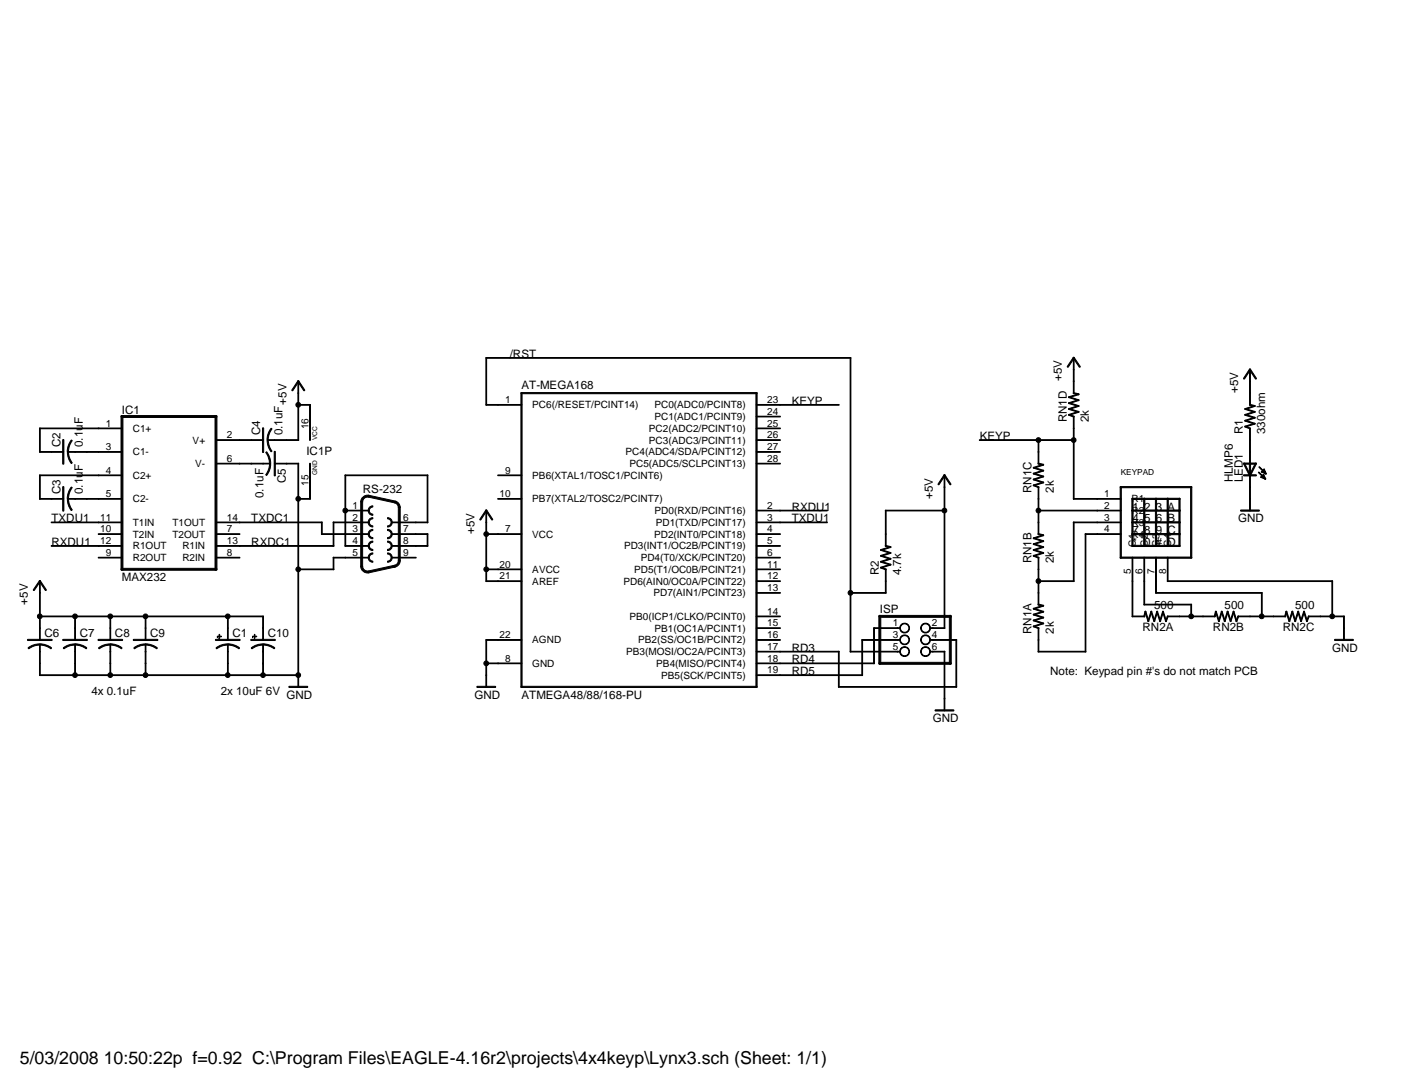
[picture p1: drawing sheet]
<svg xmlns="http://www.w3.org/2000/svg" width="279mm" height="216mm" viewBox="0 0 279 216" stroke-linecap="round" stroke-linejoin="round" font-family="sans-serif">
<g fill="#000" stroke="#000" stroke-width=".2">
<path d="M59.3 75.7l.1 .1-1.3 1.9-.1-.2z" fill-rule="evenodd"/>
<path d="M59.3 75.7l.1 .1v2.4h-.2z" fill-rule="evenodd"/>
<path d="M59.3 75.7l1.3 1.8-.1 .2-1.3-1.9z" fill-rule="evenodd"/>
<path d="M103.6 78.1l46.9-.1 .1 .2-46.9 .1z" fill-rule="evenodd"/>
<path d="M96.7 71.1h72.5v.1h-72.5z" fill-rule="evenodd"/>
<path d="M213.4 71.1l.2-.1v.2l-1.3 1.8-.1-.1z" fill-rule="evenodd"/>
<path d="M213.5 73.4h.1v2.5l-.2-.1z" fill-rule="evenodd"/>
<path d="M213.5 75.7l.1 .1v2.4h-.2z" fill-rule="evenodd"/>
<path d="M213.5 71.1h.1v2.5l-.2-.1z" fill-rule="evenodd"/>
<path d="M212.5 80.1l2.1-.6-2 .7z" fill-rule="evenodd"/>
<path d="M212.6 78.9l2 .7-2.1-.6z" fill-rule="evenodd"/>
<path d="M212.5 78.9l2.1-.5-2 .7z" fill-rule="evenodd"/>
<path d="M213.5 78.1l1 .2 .1 .1-1.1-.1z" fill-rule="evenodd"/>
<path d="M213.4 71.1h.2l1.2 1.8v.1z" fill-rule="evenodd"/>
<path d="M248.5 73.4h.1l.1 .1-1.3 1.9-.1-.2z" fill-rule="evenodd"/>
<path d="M248.5 75.7l.1 .1v2.4h-.1z" fill-rule="evenodd"/>
<path d="M248.5 73.4h.1v2.5l-.1-.1z" fill-rule="evenodd"/>
<path d="M248.5 73.4h.2l1.2 1.8-.1 .2z" fill-rule="evenodd"/>
<path d="M7.9 85.1h.1v4.8h-.1z" fill-rule="evenodd"/>
<path d="M7.9 94.5h.1v4.8l-.1-.1z" fill-rule="evenodd"/>
<path d="M7.9 89.8h2.4v.1h-2.4z" fill-rule="evenodd"/>
<path d="M7.9 99.1h2.4v.1l-2.4 .1z" fill-rule="evenodd"/>
<path d="M10.2 89.8h2.4l.1 .1h-2.5z" fill-rule="evenodd"/>
<path d="M10.2 99.1h2.4l.1 .1-2.5 .1z" fill-rule="evenodd"/>
<path d="M12.5 87.4h.2l-.1 4.9-.1-.1z" fill-rule="evenodd"/>
<path d="M13.4 89.8h.2l.2 1 .6 1.2-.2 .2-.5-.9z" fill-rule="evenodd"/>
<path d="M13.4 99.2h.2l.2 .9 .6 1.3-.2 .1-.7-1.3z" fill-rule="evenodd"/>
<path d="M14.2 87.5l.2 .1-.5 .8-.3 1.4h-.2l.3-1.5z" fill-rule="evenodd"/>
<path d="M14.2 96.8l.2 .1-.5 .9-.3 1.4h-.2l.3-1.5z" fill-rule="evenodd"/>
<path d="M13.5 89.8h1.5v.1h-1.5z" fill-rule="evenodd"/>
<path d="M13.5 99.1h1.5v.1l-1.5 .1z" fill-rule="evenodd"/>
<path d="M14.9 89.8h2.4v.1h-2.4z" fill-rule="evenodd"/>
<path d="M14.9 99.1h2.4v.1l-2.4 .1z" fill-rule="evenodd"/>
<path d="M17.2 89.8h2.4l.1 .1h-2.5z" fill-rule="evenodd"/>
<path d="M7.9 85.1h11.7l.1 .1h-11.8z" fill-rule="evenodd"/>
<path d="M17.2 99.1h2.4l.1 .1-2.5 .1z" fill-rule="evenodd"/>
<path d="M7.9 94.5l11.7-.1 .1 .1-11.8 .1z" fill-rule="evenodd"/>
<path d="M19.6 85.1h4.7v.1h-4.7z" fill-rule="evenodd"/>
<path d="M19.5 89.8h4.8v.1h-4.7z" fill-rule="evenodd"/>
<path d="M19.5 94.5l4.8-.1v.1l-4.7 .1z" fill-rule="evenodd"/>
<path d="M19.5 99.1h4.8v.1l-4.7 .1z" fill-rule="evenodd"/>
<path d="M24.2 82.6h18.8l.1 .3-.1 .1h-18.8l-.1-.1z" fill-rule="evenodd"/>
<path d="M42.9 87.5l4.8-.1v.1l-4.8 .1z" fill-rule="evenodd"/>
<path d="M42.9 92.1h4.8v.1h-4.8z" fill-rule="evenodd"/>
<path d="M47.6 87.5l2.4-.1 .1 .1-2.5 .1z" fill-rule="evenodd"/>
<path d="M47.6 92.1h2.4l.1 .1h-2.5z" fill-rule="evenodd"/>
<path d="M49.9 87.5l2.4-.1 .1 .1-2.4 .1z" fill-rule="evenodd"/>
<path d="M49.9 92.1h2.4l.1 .1h-2.4z" fill-rule="evenodd"/>
<path d="M52.2 85.1h.2v4.9l-.2-.1z" fill-rule="evenodd"/>
<path d="M53.6 92.2h.2l-.1 1-.7 1.3-.2-.1 .7-1.3z" fill-rule="evenodd"/>
<path d="M53.1 87.5h.3l.2 1.4 .5 .8-.2 .1-.7-1.3z" fill-rule="evenodd"/>
<path d="M52.8 90l.2-.2 .5 .9 .3 1.5h-.2l-.3-1.4z" fill-rule="evenodd"/>
<path d="M52.2 92.1h1.5l.1 .1h-1.5z" fill-rule="evenodd"/>
<path d="M53.9 85.1l.2 .2-.6 1.2-.2 1h-.2l.1-1z" fill-rule="evenodd"/>
<path d="M53.2 87.5l1.5-.1v.1l-1.5 .1z" fill-rule="evenodd"/>
<path d="M54.5 89.8h.3l-.1 4.8h-.2z" fill-rule="evenodd"/>
<path d="M54.6 87.5l2.4-.1 .1 .1-2.5 .1z" fill-rule="evenodd"/>
<path d="M54.6 92.1h2.4l.1 .1h-2.5z" fill-rule="evenodd"/>
<path d="M56.9 92.1h2.5v.1h-2.4z" fill-rule="evenodd"/>
<path d="M59.2 92.1h.2v7.2l-.2-.1z" fill-rule="evenodd"/>
<path d="M56.9 87.5l2.5-.1v.1l-2.4 .1z" fill-rule="evenodd"/>
<path d="M59.2 80.5h.2v7.1l-.2-.1z" fill-rule="evenodd"/>
<path d="M59.3 78.1h.1v2.5l-.2-.1z" fill-rule="evenodd"/>
<path d="M61.6 96.8h.1v2.5l-.1-.1z" fill-rule="evenodd"/>
<path d="M59.2 99.1h2.5v.1l-2.4 .1z" fill-rule="evenodd"/>
<path d="M59.2 80.5l2.5-.1v.1l-2.4 .1z" fill-rule="evenodd"/>
<path d="M61.6 80.5h.1v2.4l-.1-.1z" fill-rule="evenodd"/>
<path d="M61.6 82.8h.1v4.8l-.1-.1z" fill-rule="evenodd"/>
<path d="M61.6 92.1h.1v4.8h-.1z" fill-rule="evenodd"/>
<path d="M72.2 98.7l.8-.3 .4 .1-.1 .3a.96 .96 0 0 0-1.2 1h-.4l.1-.4z" fill-rule="evenodd"/>
<path d="M73.3 98.5l5.3 1.1 .1 .3-.2 .1-5.2-1.2-.1-.1z" fill-rule="evenodd"/>
<path d="M68.6 94.5l16.4-.1 .1 .1-16.5 .1z" fill-rule="evenodd"/>
<path d="M96.7 71.1h.1l-.1 9.5-.1-.1z" fill-rule="evenodd"/>
<path d="M96.6 80.5l2.5-.1v.1l-2.4 .1z" fill-rule="evenodd"/>
<path d="M99 99.1h4.7l.1 .1-4.8 .1z" fill-rule="evenodd"/>
<path d="M99 94.5l4.7-.1 .1 .1-4.8 .1z" fill-rule="evenodd"/>
<path d="M99 80.5l4.7-.1 .1 .1-4.8 .1z" fill-rule="evenodd"/>
<path d="M150.4 92.1h4.8v.1h-4.8z" fill-rule="evenodd"/>
<path d="M150.4 89.8h4.8v.1h-4.8z" fill-rule="evenodd"/>
<path d="M150.4 87.5l4.8-.1v.1l-4.8 .1z" fill-rule="evenodd"/>
<path d="M150.4 85.1h4.8v.1h-4.8z" fill-rule="evenodd"/>
<path d="M150.4 82.7h4.8v.1l-4.8 .1z" fill-rule="evenodd"/>
<path d="M150.4 80.5l4.8-.1v.1l-4.8 .1z" fill-rule="evenodd"/>
<path d="M155 80.5l11.8-.1 .1 .1-11.8 .1z" fill-rule="evenodd"/>
<path d="M187.7 94.4h.2v.1l-1.3 1.9-.1-.2z" fill-rule="evenodd"/>
<path d="M187.7 94.5h.2v2.4h-.2z" fill-rule="evenodd"/>
<path d="M187.7 94.4h.2l1.2 1.8-.1 .2z" fill-rule="evenodd"/>
<path d="M206.4 87.5h.2l-.1 2.4h-.1z" fill-rule="evenodd"/>
<path d="M194.8 87.5l11.7-.1 .1 .1-11.8 .1z" fill-rule="evenodd"/>
<path d="M206.4 89.8h.2l-.1 2.4h-.1z" fill-rule="evenodd"/>
<path d="M206.4 96.8h.2l-.1 2.5-.1-.1z" fill-rule="evenodd"/>
<path d="M205.5 96.4l1.1 .5-1.1-.3z" fill-rule="evenodd"/>
<path d="M205.5 96.4l2-.5-1.9 .7z" fill-rule="evenodd"/>
<path d="M205.5 95.3l2 .6z" fill-rule="evenodd"/>
<path d="M205.5 95.3l2-.6-1.9 .7z" fill-rule="evenodd"/>
<path d="M205.5 94.1l2 .7-2-.6z" fill-rule="evenodd"/>
<path d="M205.5 94.1l2-.6-1.9 .8z" fill-rule="evenodd"/>
<path d="M205.5 92.9l2 .7-2-.5z" fill-rule="evenodd"/>
<path d="M205.5 93l2-.6-1.9 .7z" fill-rule="evenodd"/>
<path d="M206.4 92.1l1.1 .2v.1l-1-.1z" fill-rule="evenodd"/>
<path d="M213.5 87.4l.1 .1v11.8l-.2-.1z" fill-rule="evenodd"/>
<path d="M206.4 87.5l7.2-.1v.1l-7.1 .1z" fill-rule="evenodd"/>
<path d="M213.5 85.1h.1v2.5l-.2-.1z" fill-rule="evenodd"/>
<path d="M213.5 82.7l.1 .1v2.4h-.2z" fill-rule="evenodd"/>
<path d="M212.5 82.4l1.1 .4z" fill-rule="evenodd"/>
<path d="M212.5 82.4l2.1-.5-2 .7z" fill-rule="evenodd"/>
<path d="M212.5 81.3l2.1 .6z" fill-rule="evenodd"/>
<path d="M212.5 81.3l2.1-.6-2 .7z" fill-rule="evenodd"/>
<path d="M212.6 80.1l2 .7-2.1-.6z" fill-rule="evenodd"/>
<path d="M213.5 99.1h4.7l.1 .1-4.8 .1z" fill-rule="evenodd"/>
<path d="M218.1 99.1h4.8v.1l-4.7 .1z" fill-rule="evenodd"/>
<path d="M225.1 99.1h2.5l.1 .1-2.6 .1z" fill-rule="evenodd"/>
<path d="M227.5 99.1h2.4l.1 .1-2.5 .1z" fill-rule="evenodd"/>
<path d="M229.8 99.1h2.5v.1l-2.5 .1z" fill-rule="evenodd"/>
<path d="M232.2 99.1h2.4l.1 .1-2.5 .1z" fill-rule="evenodd"/>
<path d="M222.8 96.8l14.1-.1 .1 .2-14.2 .1z" fill-rule="evenodd"/>
<path d="M248.5 96.8h.1v2.5l-.1-.1z" fill-rule="evenodd"/>
<path d="M248.5 87.5h.1v2.4h-.1z" fill-rule="evenodd"/>
<path d="M248.5 94.5h.1v2.4h-.1z" fill-rule="evenodd"/>
<path d="M248.5 89.8h.1v2.4h-.1z" fill-rule="evenodd"/>
<path d="M248.5 78.1h.1v2.5l-.1-.1z" fill-rule="evenodd"/>
<path d="M248.5 85.1h.1v2.5l-.1-.1z" fill-rule="evenodd"/>
<path d="M249.6 92.1h.2l.1 .1-1.2 2.4h-.2v-.1z" fill-rule="evenodd"/>
<path d="M247.6 84.7l1.1 .5-1.1-.3z" fill-rule="evenodd"/>
<path d="M247.3 92.1h.2l1.2 2.4-.1 .1h-.1z" fill-rule="evenodd"/>
<path d="M247.3 94.4h1.3l.1 .2h-1.3z" fill-rule="evenodd"/>
<path d="M247.3 92.1h1.3l.1 .1-1.3 .1z" fill-rule="evenodd"/>
<path d="M248.5 92.1h.2l-.1 2.5h-.1z" fill-rule="evenodd"/>
<path d="M247.6 84.7l2-.5-2 .7z" fill-rule="evenodd"/>
<path d="M247.5 83.6l2.1 .7z" fill-rule="evenodd"/>
<path d="M247.5 83.6l2.1-.6-2 .7z" fill-rule="evenodd"/>
<path d="M247.5 82.4l2.1 .7z" fill-rule="evenodd"/>
<path d="M247.5 82.4l2.1-.5-2 .7z" fill-rule="evenodd"/>
<path d="M247.5 81.3l2.1 .6z" fill-rule="evenodd"/>
<path d="M247.5 81.3l2.1-.6-2 .7z" fill-rule="evenodd"/>
<path d="M248.5 80.5l1.1 .1v.2l-1.1-.2z" fill-rule="evenodd"/>
<path d="M248.5 94.4h1.3l.1 .2h-1.4z" fill-rule="evenodd"/>
<path d="M248.5 92.1h1.3l.1 .1-1.4 .1z" fill-rule="evenodd"/>
<path d="M250.7 94.8l.6-.4-.5 .5z" fill-rule="evenodd"/>
<path d="M250.8 93.8l.7-.5-.5 .6z" fill-rule="evenodd"/>
<path d="M250.7 94.8l1 .4z" fill-rule="evenodd"/>
<path d="M251.2 94.3l.5 1z" fill-rule="evenodd"/>
<path d="M250.3 93.9h.1l1.3 1.3-.1 .1z" fill-rule="evenodd"/>
<path d="M250.4 92.8h.1l1.3 1.4h-.1z" fill-rule="evenodd"/>
<path d="M250.8 93.8l1 .4z" fill-rule="evenodd"/>
<path d="M251.4 93.3l.4 .9z" fill-rule="evenodd"/>
<path d="M7.8 115.5l.2-.1v.2l-1.3 1.8-.1-.2z" fill-rule="evenodd"/>
<path d="M7.9 115.5h.1v2.4h-.1z" fill-rule="evenodd"/>
<path d="M7.8 115.5h.2l1.2 1.7-.1 .2z" fill-rule="evenodd"/>
<path d="M12.5 96.8h.2l-.1 4.8h-.1z" fill-rule="evenodd"/>
<path d="M10.2 103.8h9.4l.1 .1h-9.5z" fill-rule="evenodd"/>
<path d="M10.2 108.5h9.4l.1 .1h-9.5z" fill-rule="evenodd"/>
<path d="M19.5 103.8h4.8v.1h-4.7z" fill-rule="evenodd"/>
<path d="M19.5 106.2l4.8-.1v.1l-4.7 .1z" fill-rule="evenodd"/>
<path d="M19.5 108.5h4.8v.1h-4.7z" fill-rule="evenodd"/>
<path d="M19.5 110.8h4.8v.1h-4.7z" fill-rule="evenodd"/>
<path d="M24.2 82.6l.2 .1v30.6l-.1 .1-.2-.1v-30.6z" fill-rule="evenodd"/>
<path d="M42.8 82.7l.1-.1 .2 .1v30.6l-.1 .1-.2-.1z" fill-rule="evenodd"/>
<path d="M24.1 113.1l.1-.1h18.8l.1 .3-.1 .1h-18.8z" fill-rule="evenodd"/>
<path d="M42.9 103.8h4.8v.1h-4.8z" fill-rule="evenodd"/>
<path d="M42.9 106.2l4.8-.1v.1l-4.8 .1z" fill-rule="evenodd"/>
<path d="M42.9 108.5h4.8v.1h-4.8z" fill-rule="evenodd"/>
<path d="M42.9 110.8h4.8v.1h-4.8z" fill-rule="evenodd"/>
<path d="M59.2 99.1h.2v14.2l-.2-.1z" fill-rule="evenodd"/>
<path d="M47.6 103.8h16.4l.1 .1h-16.5z" fill-rule="evenodd"/>
<path d="M63.9 103.8h.2l-.1 2.5-.1-.1z" fill-rule="evenodd"/>
<path d="M66.3 110.8h.1v2.5l-.1-.1z" fill-rule="evenodd"/>
<path d="M59.2 113.2l7.2-.1v.1l-7.1 .1z" fill-rule="evenodd"/>
<path d="M47.6 108.5h18.8v.1h-18.8z" fill-rule="evenodd"/>
<path d="M66.3 103.8h.1v4.8h-.1z" fill-rule="evenodd"/>
<path d="M66.3 110.8h2.4v.1h-2.4z" fill-rule="evenodd"/>
<path d="M63.9 106.2l4.8-.1v.1l-4.7 .1z" fill-rule="evenodd"/>
<path d="M66.3 103.8h2.4v.1h-2.4z" fill-rule="evenodd"/>
<path d="M68.6 94.5h.1v7.1l-.1-.1z" fill-rule="evenodd"/>
<path d="M68.6 101.4l.1 .1v7.1h-.1z" fill-rule="evenodd"/>
<path d="M71.8 99.6l.3 .1v12.9l-.1 .1-.3-.1v-12.9z" fill-rule="evenodd"/>
<path d="M71.7 112.5h.4a.98 .98 0 0 0 1.2 1l.1 .4a1.36 1.36 0 0 1-1.7-1.4z" fill-rule="evenodd"/>
<path d="M68.6 101.4h4.8v.1l-4.8 .1z" fill-rule="evenodd"/>
<path d="M68.6 103.8h4.8v.1h-4.8z" fill-rule="evenodd"/>
<path d="M68.6 106.2l4.8-.1v.1l-4.8 .1z" fill-rule="evenodd"/>
<path d="M68.6 108.5h4.8v.1h-4.8z" fill-rule="evenodd"/>
<path d="M68.6 110.8h4.8v.1h-4.8z" fill-rule="evenodd"/>
<path d="M73.4 103.3l.3-.3 .4-.1v.2a.7 .7 0 0 0-.7 .7 .7 .7 0 0 0 .7 .7v.3a.94 .94 0 0 1-.8-.5 .94 .94 0 0 1 .1-1z" fill-rule="evenodd"/>
<path d="M73.4 100.9l.3-.2 .4-.1v.2a.71 .71 0 0 0-.7 .7 .71 .71 0 0 0 .7 .7v.2a.94 .94 0 0 1-.8-.5 .94 .94 0 0 1 .1-1z" fill-rule="evenodd"/>
<path d="M73.4 105.6l.3-.2 .4-.2v.3a.7 .7 0 0 0-.7 .7 .7 .7 0 0 0 .7 .7v.2a.93 .93 0 0 1-.8-.5 .93 .93 0 0 1 .1-1z" fill-rule="evenodd"/>
<path d="M73.4 107.9l.3-.2 .4-.1v.2a.71 .71 0 0 0-.7 .7 .71 .71 0 0 0 .7 .7v.3a.94 .94 0 0 1-.8-.6 .94 .94 0 0 1 .1-1z" fill-rule="evenodd"/>
<path d="M73.4 110.3l.3-.3 .4-.1v.3a.7 .7 0 0 0-.7 .6 .7 .7 0 0 0 .7 .7v.3a.93 .93 0 0 1-.8-.5 .93 .93 0 0 1 .1-1z" fill-rule="evenodd"/>
<path d="M77.1 102.9a.93 .93 0 0 1 .9 .9 .93 .93 0 0 1-.9 1v-.3a.7 .7 0 0 0 .7-.7 .7 .7 0 0 0-.7-.7z" fill-rule="evenodd"/>
<path d="M77.1 107.6a.94 .94 0 0 1 .9 .9 .94 .94 0 0 1-.9 1v-.3a.71 .71 0 0 0 .7-.7 .71 .71 0 0 0-.7-.7z" fill-rule="evenodd"/>
<path d="M77.1 105.2a.93 .93 0 0 1 .9 1 .93 .93 0 0 1-.9 .9v-.2a.7 .7 0 0 0 .7-.7 .7 .7 0 0 0-.7-.7z" fill-rule="evenodd"/>
<path d="M77.1 109.9a.93 .93 0 0 1 .9 .9 .93 .93 0 0 1-.9 1v-.3a.7 .7 0 0 0 .7-.7 .7 .7 0 0 0-.7-.6z" fill-rule="evenodd"/>
<path d="M79.3 111.2h.2a1.12 1.12 0 0 1-1.2 1.5l.1-.3a1.36 1.36 0 0 0 .9-1.2z" fill-rule="evenodd"/>
<path d="M73.2 113.6l5.3-1.2 .2 .1-.1 .2-5.2 1.2-.2-.1z" fill-rule="evenodd"/>
<path d="M78.5 99.6a1.29 1.29 0 0 1 1.1 1.3h-.4a.99 .99 0 0 0-.8-.9z" fill-rule="evenodd"/>
<path d="M79.2 100.8l.1-.1 .3 .1v10.7l-.1 .1-.3-.1z" fill-rule="evenodd"/>
<path d="M77.9 103.8h4.8l.1 .1h-4.8z" fill-rule="evenodd"/>
<path d="M77.9 106.2l4.8-.1 .1 .1-4.8 .1z" fill-rule="evenodd"/>
<path d="M77.9 108.5h4.8l.1 .1h-4.8z" fill-rule="evenodd"/>
<path d="M77.9 110.8h4.8l.1 .1h-4.8z" fill-rule="evenodd"/>
<path d="M82.6 108.5h2.4l.1 .1h-2.4z" fill-rule="evenodd"/>
<path d="M84.9 106.2h.2l-.1 2.4h-.1z" fill-rule="evenodd"/>
<path d="M82.6 106.2l2.4-.1 .1 .1-2.4 .1z" fill-rule="evenodd"/>
<path d="M82.6 103.8h2.4l.1 .1h-2.4z" fill-rule="evenodd"/>
<path d="M84.9 94.5h.2l-.1 9.4h-.1z" fill-rule="evenodd"/>
<path d="M96.6 101.4h.2v.1l-1.3 1.9-.1-.2z" fill-rule="evenodd"/>
<path d="M96.6 106.2h.2l-.1 7.1-.1-.1z" fill-rule="evenodd"/>
<path d="M96.6 103.8h.2l-.1 2.5-.1-.1z" fill-rule="evenodd"/>
<path d="M96.6 113.2h.2l-.1 2.4h-.1z" fill-rule="evenodd"/>
<path d="M96.7 101.4l.1 .1-.1 2.4h-.1z" fill-rule="evenodd"/>
<path d="M96.6 101.5l.2-.1 1.2 1.8-.1 .2z" fill-rule="evenodd"/>
<path d="M96.6 113.2l2.5-.1v.1l-2.4 .1z" fill-rule="evenodd"/>
<path d="M96.6 106.2l2.5-.1v.1l-2.4 .1z" fill-rule="evenodd"/>
<path d="M96.7 115.5h2.4v.1h-2.4z" fill-rule="evenodd"/>
<path d="M99 106.2l4.7-.1 .1 .1-4.8 .1z" fill-rule="evenodd"/>
<path d="M99 115.5h4.7l.1 .1h-4.8z" fill-rule="evenodd"/>
<path d="M99 113.2l4.7-.1 .1 .1-4.8 .1z" fill-rule="evenodd"/>
<path d="M150.4 117.8h4.8v.1h-4.8z" fill-rule="evenodd"/>
<path d="M150.4 115.5h4.8v.1h-4.8z" fill-rule="evenodd"/>
<path d="M150.4 113.2l4.8-.1v.1l-4.8 .1z" fill-rule="evenodd"/>
<path d="M150.4 110.8h4.8v.1h-4.8z" fill-rule="evenodd"/>
<path d="M150.4 108.5h4.8v.1h-4.8z" fill-rule="evenodd"/>
<path d="M150.4 106.2l4.8-.1v.1l-4.8 .1z" fill-rule="evenodd"/>
<path d="M150.4 103.8h4.8v.1h-4.8z" fill-rule="evenodd"/>
<path d="M150.4 101.4h4.8v.1l-4.8 .1z" fill-rule="evenodd"/>
<path d="M155 103.8h9.5v.1h-9.4z" fill-rule="evenodd"/>
<path d="M155.1 101.4h9.4v.1l-9.4 .1z" fill-rule="evenodd"/>
<path d="M169.1 71.1h.1v46.8h-.1z" fill-rule="evenodd"/>
<path d="M176.1 101.5h.1v4.8l-.1-.1z" fill-rule="evenodd"/>
<path d="M176.1 115.5h.1v2.4h-.1z" fill-rule="evenodd"/>
<path d="M169.1 117.8h7.1v.1h-7.1z" fill-rule="evenodd"/>
<path d="M176.1 106.2h.1v2.4h-.1z" fill-rule="evenodd"/>
<path d="M176.1 113.2h.1v2.4h-.1z" fill-rule="evenodd"/>
<path d="M175.2 112.8l1 .4-1-.3z" fill-rule="evenodd"/>
<path d="M175.2 112.8l2-.6-2 .7z" fill-rule="evenodd"/>
<path d="M175.2 111.6l2 .7-2-.5z" fill-rule="evenodd"/>
<path d="M175.2 111.6l2-.5-2 .7z" fill-rule="evenodd"/>
<path d="M175.2 110.4l2 .7-2-.5z" fill-rule="evenodd"/>
<path d="M175.2 110.4l2-.5-2 .7z" fill-rule="evenodd"/>
<path d="M175.1 109.3l2.1 .7z" fill-rule="evenodd"/>
<path d="M175.1 109.3l2.1-.6-2 .7z" fill-rule="evenodd"/>
<path d="M176 108.5l1.1 .2 .1 .1-1.1-.2z" fill-rule="evenodd"/>
<path d="M187.7 96.8h.2v4.8l-.2-.1z" fill-rule="evenodd"/>
<path d="M176.1 101.5l11.8-.1v.1l-11.8 .1z" fill-rule="evenodd"/>
<path d="M206.4 113.2h.2l-.1 2.4h-.1z" fill-rule="evenodd"/>
<path d="M206.5 115.5h.1l-.1 2.4h-.1z" fill-rule="evenodd"/>
<path d="M206.4 99.1h.2l-.1 2.5-.1-.1z" fill-rule="evenodd"/>
<path d="M206.5 101.4l.1 .1-.1 2.4h-.1z" fill-rule="evenodd"/>
<path d="M206.4 103.8h.2l-.1 2.5-.1-.1z" fill-rule="evenodd"/>
<path d="M206.4 110.8h.2l-.1 2.5-.1-.1z" fill-rule="evenodd"/>
<path d="M205.5 110.4l1.1 .5-1.1-.3z" fill-rule="evenodd"/>
<path d="M205.5 110.4l2-.5-1.9 .7z" fill-rule="evenodd"/>
<path d="M205.5 109.3l2 .7z" fill-rule="evenodd"/>
<path d="M205.5 109.3l2-.6-1.9 .7z" fill-rule="evenodd"/>
<path d="M205.5 108.1l2 .7-2-.6z" fill-rule="evenodd"/>
<path d="M205.5 108.1l2-.6-1.9 .8z" fill-rule="evenodd"/>
<path d="M205.5 107l2 .6z" fill-rule="evenodd"/>
<path d="M205.5 107l2-.6-1.9 .7z" fill-rule="evenodd"/>
<path d="M206.4 106.2l1.1 .1v.1l-1-.1z" fill-rule="evenodd"/>
<path d="M213.5 103.8h.1v11.8h-.2z" fill-rule="evenodd"/>
<path d="M206.5 115.5h7.1v.1h-7.1z" fill-rule="evenodd"/>
<path d="M215.8 106.2l2.4-.1 .1 .1-2.5 .1z" fill-rule="evenodd"/>
<path d="M213.5 103.8h4.7l.1 .1h-4.8z" fill-rule="evenodd"/>
<path d="M206.5 101.4h11.7l.1 .1-11.8 .1z" fill-rule="evenodd"/>
<path d="M218.2 101.4h4.7v.1l-4.7 .1z" fill-rule="evenodd"/>
<path d="M218.1 103.8h4.8v.1h-4.7z" fill-rule="evenodd"/>
<path d="M218.1 106.2l4.8-.1v.1l-4.7 .1z" fill-rule="evenodd"/>
<path d="M222.8 96.8h.2l-.1 14.2-.1-.1z" fill-rule="evenodd"/>
<path d="M225.1 110.8h.2l-.1 4.8h-.1z" fill-rule="evenodd"/>
<path d="M225.1 99.1h.2v2.5h-.2z" fill-rule="evenodd"/>
<path d="M225.1 101.5h.2v2.5l-.2-.1z" fill-rule="evenodd"/>
<path d="M225.1 103.8h.2v2.5l-.2-.1z" fill-rule="evenodd"/>
<path d="M225.1 106.1h.2v2.5h-.2z" fill-rule="evenodd"/>
<path d="M227.5 110.8h.1v4.8h-.1z" fill-rule="evenodd"/>
<path d="M225.1 108.5l2.5-.1 .1 .2h-2.6z" fill-rule="evenodd"/>
<path d="M227.5 99.1h.2l-.1 9.5h-.2z" fill-rule="evenodd"/>
<path d="M229.8 115.5h.2l-.1 2.4h-.1z" fill-rule="evenodd"/>
<path d="M229.8 110.8h.2l-.1 4.8h-.1z" fill-rule="evenodd"/>
<path d="M227.4 108.5l2.5-.1 .1 .2h-2.5z" fill-rule="evenodd"/>
<path d="M229.8 99.1h.2l-.1 9.5h-.1z" fill-rule="evenodd"/>
<path d="M232.1 110.8h.2l-.1 4.8h-.1z" fill-rule="evenodd"/>
<path d="M229.8 108.5l2.5-.1v.2h-2.5z" fill-rule="evenodd"/>
<path d="M232.2 99.1h.1v9.5h-.2z" fill-rule="evenodd"/>
<path d="M232.1 108.5l2.5-.1 .1 .2h-2.5z" fill-rule="evenodd"/>
<path d="M234.4 106.1h.3l-.1 2.5h-.2z" fill-rule="evenodd"/>
<path d="M234.4 103.8h.3l-.1 2.5-.2-.1z" fill-rule="evenodd"/>
<path d="M234.4 101.5h.3l-.1 2.5-.2-.1z" fill-rule="evenodd"/>
<path d="M234.5 99.1h.2l-.1 2.5h-.2z" fill-rule="evenodd"/>
<path d="M225.1 101.5l9.5-.1 .1 .2h-9.6z" fill-rule="evenodd"/>
<path d="M225.1 103.8l9.5-.1 .1 .2-9.6 .1z" fill-rule="evenodd"/>
<path d="M225.1 106.1h9.5l.1 .1-9.6 .1z" fill-rule="evenodd"/>
<path d="M222.8 110.8l14.1-.1 .1 .2-14.2 .1z" fill-rule="evenodd"/>
<path d="M236.8 96.8h.2l-.1 14.2-.1-.1z" fill-rule="evenodd"/>
<path d="M248.5 99.1h.1v2.5l-.1-.1z" fill-rule="evenodd"/>
<path d="M246.8 101.4h3.6v.2h-3.6z" fill-rule="evenodd"/>
<path d="M229.8 117.8h21.2v.1h-21.2z" fill-rule="evenodd"/>
<path d="M232.2 115.5h32.8v.1h-32.8z" fill-rule="evenodd"/>
<path d="M5.6 128.8a3.5 3.5 0 0 1 2.3-.8v.2l-.9 .2-1.3 .6z" fill-rule="evenodd"/>
<path d="M7.9 131.8h.1v2.5h-.1z" fill-rule="evenodd"/>
<path d="M7.9 117.8h.1v4.8h-.1z" fill-rule="evenodd"/>
<path d="M7.9 122.5h.1v2.4h-.1z" fill-rule="evenodd"/>
<path d="M7.9 128.1h.1v1.5h-.1z" fill-rule="evenodd"/>
<path d="M7.9 124.8h.1v2.5h-.1z" fill-rule="evenodd"/>
<path d="M7.9 129.5h.1v2.5l-.1-.1z" fill-rule="evenodd"/>
<path d="M7.9 128l1.5 .3 .9 .5-.2 .2-1.2-.6-1-.2z" fill-rule="evenodd"/>
<path d="M5.5 127.1h4.8l.1 .2h-4.9z" fill-rule="evenodd"/>
<path d="M12.6 128.8a3.5 3.5 0 0 1 2.3-.8v.2l-.9 .2-1.3 .6z" fill-rule="evenodd"/>
<path d="M7.9 134.2h7.1v.1h-7.1z" fill-rule="evenodd"/>
<path d="M14.9 131.8h.1v2.5h-.1z" fill-rule="evenodd"/>
<path d="M7.9 122.5h7.1v.1h-7.1z" fill-rule="evenodd"/>
<path d="M14.9 122.5h.1v2.4h-.1z" fill-rule="evenodd"/>
<path d="M14.9 128.1h.1v1.5h-.1z" fill-rule="evenodd"/>
<path d="M14.9 124.8h.1v2.5h-.1z" fill-rule="evenodd"/>
<path d="M14.9 129.5h.1v2.5l-.1-.1z" fill-rule="evenodd"/>
<path d="M14.9 128l1.5 .3 .9 .5-.2 .2-1.2-.6-1-.2z" fill-rule="evenodd"/>
<path d="M12.5 127.1h4.8l.1 .2h-4.9z" fill-rule="evenodd"/>
<path d="M19.6 128.8a3.5 3.5 0 0 1 2.3-.8v.2l-.9 .2-1.3 .6z" fill-rule="evenodd"/>
<path d="M14.9 134.2h7.1v.1h-7.1z" fill-rule="evenodd"/>
<path d="M21.9 131.8h.1v2.5h-.1z" fill-rule="evenodd"/>
<path d="M14.9 122.5h7.1v.1h-7.1z" fill-rule="evenodd"/>
<path d="M21.9 122.5h.1v2.4h-.1z" fill-rule="evenodd"/>
<path d="M21.9 128.1h.1v1.5h-.1z" fill-rule="evenodd"/>
<path d="M21.9 124.8h.1v2.5h-.1z" fill-rule="evenodd"/>
<path d="M21.9 129.5h.1v2.5l-.1-.1z" fill-rule="evenodd"/>
<path d="M21.9 128l1.5 .3 .9 .5-.1 .2-1.3-.6-1-.2z" fill-rule="evenodd"/>
<path d="M19.6 127.1h4.7l.1 .2h-4.8z" fill-rule="evenodd"/>
<path d="M26.6 128.8a3.5 3.5 0 0 1 2.3-.8v.2l-.9 .2-1.3 .6z" fill-rule="evenodd"/>
<path d="M21.9 134.2h7.1v.1h-7.1z" fill-rule="evenodd"/>
<path d="M28.9 131.8h.1v2.5h-.1z" fill-rule="evenodd"/>
<path d="M21.9 122.5h7.1v.1h-7.1z" fill-rule="evenodd"/>
<path d="M28.9 122.5h.1v2.4h-.1z" fill-rule="evenodd"/>
<path d="M28.9 128.1h.1v1.5h-.1z" fill-rule="evenodd"/>
<path d="M28.9 124.8h.1v2.5h-.1z" fill-rule="evenodd"/>
<path d="M28.9 129.5h.1v2.5l-.1-.1z" fill-rule="evenodd"/>
<path d="M28.9 128l1.5 .3 .9 .5-.1 .2-1.3-.6-1-.2z" fill-rule="evenodd"/>
<path d="M26.6 127.1h4.7l.1 .2h-4.8z" fill-rule="evenodd"/>
<path d="M43.2 126.5v.1h.8v-.1z" fill-rule="evenodd"/>
<path d="M43.6 126.1v.8h.1v-.8z" fill-rule="evenodd"/>
<path d="M42.9 128.8a3.5 3.5 0 0 1 2.4-.8v.2l-1 .2-1.2 .6z" fill-rule="evenodd"/>
<path d="M45.3 131.8h.1l-.1 2.5h-.1z" fill-rule="evenodd"/>
<path d="M28.9 134.2h16.4l.1 .1h-16.5z" fill-rule="evenodd"/>
<path d="M45.2 122.5h.2l-.1 2.4h-.1z" fill-rule="evenodd"/>
<path d="M28.9 122.5h16.4l.1 .1h-16.5z" fill-rule="evenodd"/>
<path d="M45.2 128.1h.2l-.1 1.5h-.1z" fill-rule="evenodd"/>
<path d="M45.3 124.8h.1l-.1 2.5h-.1z" fill-rule="evenodd"/>
<path d="M45.3 129.5h.1l-.1 2.5-.1-.1z" fill-rule="evenodd"/>
<path d="M45.3 128l1.5 .3 .8 .5-.1 .2-1.3-.6-.9-.2z" fill-rule="evenodd"/>
<path d="M42.9 127.1h4.8l.1 .2h-4.9z" fill-rule="evenodd"/>
<path d="M50.2 126.5v.1h.9v-.1z" fill-rule="evenodd"/>
<path d="M50.6 126.1v.8h.1v-.8z" fill-rule="evenodd"/>
<path d="M50 128.8a3.5 3.5 0 0 1 2.3-.8v.2l-1 .2-1.2 .6z" fill-rule="evenodd"/>
<path d="M45.2 134.2h7.1l.1 .1h-7.1z" fill-rule="evenodd"/>
<path d="M52.2 131.8h.2l-.1 2.5h-.1z" fill-rule="evenodd"/>
<path d="M52.2 122.5h.2l-.1 2.4h-.1z" fill-rule="evenodd"/>
<path d="M45.2 122.5h7.1l.1 .1h-7.1z" fill-rule="evenodd"/>
<path d="M52.2 128.1h.2l-.1 1.5h-.1z" fill-rule="evenodd"/>
<path d="M52.2 124.8h.2l-.1 2.5h-.1z" fill-rule="evenodd"/>
<path d="M52.3 129.5h.1l-.1 2.5-.1-.1z" fill-rule="evenodd"/>
<path d="M52.3 128l1.5 .3 .9 .5-.2 .2-1.3-.6-.9-.2z" fill-rule="evenodd"/>
<path d="M49.9 127.1h4.8l.1 .2h-4.9z" fill-rule="evenodd"/>
<path d="M59.2 113.2h.2v21.1h-.2z" fill-rule="evenodd"/>
<path d="M52.2 134.2h7.2v.1h-7.1z" fill-rule="evenodd"/>
<path d="M59.3 134.2h.1v2.4h-.2z" fill-rule="evenodd"/>
<path d="M57.4 136.5l3.7-.1 .1 .2-3.7 .1z" fill-rule="evenodd"/>
<path d="M96.6 127.2h.2l-.1 4.8-.1-.1z" fill-rule="evenodd"/>
<path d="M96.7 131.8h.1l-.1 2.5h-.1z" fill-rule="evenodd"/>
<path d="M96.6 134.2h.2l-.1 2.4h-.1z" fill-rule="evenodd"/>
<path d="M94.8 136.5l3.7-.1 .1 .2-3.7 .1z" fill-rule="evenodd"/>
<path d="M96.7 131.8h2.4v.1l-2.4 .1z" fill-rule="evenodd"/>
<path d="M96.6 127.2l2.5-.1v.2h-2.4z" fill-rule="evenodd"/>
<path d="M99 131.8h4.7l.1 .1-4.8 .1z" fill-rule="evenodd"/>
<path d="M99 127.2l4.7-.1 .1 .2h-4.8z" fill-rule="evenodd"/>
<path d="M103.6 78.1h.2v58.6l-.2-.1z" fill-rule="evenodd"/>
<path d="M150.3 78.1h.3l-.1 58.6-.2-.1z" fill-rule="evenodd"/>
<path d="M103.6 136.5l46.9-.1 .1 .2-46.9 .1z" fill-rule="evenodd"/>
<path d="M150.4 134.2h4.8v.1h-4.8z" fill-rule="evenodd"/>
<path d="M150.4 131.8h4.8v.1l-4.8 .1z" fill-rule="evenodd"/>
<path d="M150.4 129.5h4.8v.1h-4.8z" fill-rule="evenodd"/>
<path d="M150.4 127.2l4.8-.1v.2h-4.8z" fill-rule="evenodd"/>
<path d="M150.4 124.8h4.8v.1h-4.8z" fill-rule="evenodd"/>
<path d="M150.4 122.5h4.8v.1h-4.8z" fill-rule="evenodd"/>
<path d="M166.8 129.5h.1l-.1 7.1h-.1z" fill-rule="evenodd"/>
<path d="M155.1 129.5h11.7l.1 .1h-11.8z" fill-rule="evenodd"/>
<path d="M169.1 117.8h.1v11.8h-.1z" fill-rule="evenodd"/>
<path d="M171.4 127.2h.1v7.1h-.1z" fill-rule="evenodd"/>
<path d="M155 134.2h16.5v.1h-16.4z" fill-rule="evenodd"/>
<path d="M173.7 124.8h.2l-.1 7.2-.1-.1z" fill-rule="evenodd"/>
<path d="M155 131.8h18.8l.1 .1-18.8 .1z" fill-rule="evenodd"/>
<path d="M174.9 122.3l.3 .1v9.6l-.2 .1-.2-.1v-9.6z" fill-rule="evenodd"/>
<path d="M169.1 129.5h9.4l.1 .1h-9.5z" fill-rule="evenodd"/>
<path d="M173.7 124.8h4.8l.1 .1h-4.8z" fill-rule="evenodd"/>
<path d="M171.4 127.2l7.1-.1 .1 .2h-7.2z" fill-rule="evenodd"/>
<path d="M179.3 124.1a.98 .98 0 0 1 1.5 .3 .98 .98 0 0 1-.7 1.4 .98 .98 0 0 1-1.2-.9h.1a.84 .84 0 0 1 1.2-.8 .84 .84 0 0 1 .4 1.3 .84 .84 0 0 1-1.4-.1l-.2-.4h-.1l.1-.5z" fill-rule="evenodd"/>
<path d="M179.3 126.4a.98 .98 0 0 1 1.5 .4 .98 .98 0 0 1-.7 1.3 .98 .98 0 0 1-1.2-.9h.1a.84 .84 0 0 1 1.1-.8 .84 .84 0 0 1 .5 1.3 .84 .84 0 0 1-1.4 0l-.2-.5h-.1l.1-.5z" fill-rule="evenodd"/>
<path d="M179.3 128.8a.98 .98 0 0 1 1.5 .3 .98 .98 0 0 1-.7 1.4 .98 .98 0 0 1-1.2-1h.1a.84 .84 0 0 1 1.1-.8 .84 .84 0 0 1 .5 1.3 .84 .84 0 0 1-1.4 0l-.2-.5h-.1l.1-.4z" fill-rule="evenodd"/>
<path d="M178.4 124.8h.6l.1 .1h-.6z" fill-rule="evenodd"/>
<path d="M178.5 127.1l.6 .2h-.6z" fill-rule="evenodd"/>
<path d="M178.5 129.5l.6 .1h-.6z" fill-rule="evenodd"/>
<path d="M183.5 124.1a.98 .98 0 0 1 1.4 .4 .98 .98 0 0 1-.6 1.3 .98 .98 0 0 1-1.2-.9h.1a.84 .84 0 0 1 .8-.9 .84 .84 0 0 1 .9 .8 .84 .84 0 0 1-.6 .9 .84 .84 0 0 1-.9-.4l-.2-.4h-.1z" fill-rule="evenodd"/>
<path d="M183.5 126.4a.98 .98 0 0 1 1.4 .4 .98 .98 0 0 1-.6 1.4 .98 .98 0 0 1-1.2-1h.1a.84 .84 0 0 1 .8-.8 .84 .84 0 0 1 .9 .8 .84 .84 0 0 1-.8 .8h-.4l-.3-.3-.2-.5h-.1l.1-.5z" fill-rule="evenodd"/>
<path d="M183.5 128.7a.98 .98 0 0 1 1.4 .4 .98 .98 0 0 1-.6 1.4 .98 .98 0 0 1-1.2-1h.1a.84 .84 0 0 1 .8-.8 .84 .84 0 0 1 .9 .8 .84 .84 0 0 1-.8 .9 .84 .84 0 0 1-.9-.9h-.1l.1-.4z" fill-rule="evenodd"/>
<path d="M184.9 124.8h.6l.1 .1h-.7z" fill-rule="evenodd"/>
<path d="M184.9 127.2l.6-.1 .1 .2h-.7z" fill-rule="evenodd"/>
<path d="M184.9 129.5l.7 .1h-.7z" fill-rule="evenodd"/>
<path d="M185.5 129.5h2.4v.1h-2.4z" fill-rule="evenodd"/>
<path d="M187.8 129.5h.1v9.5l-.2-.1z" fill-rule="evenodd"/>
<path d="M185.4 124.8h2.5v.1h-2.4z" fill-rule="evenodd"/>
<path d="M187.8 101.4l.1 .1v23.4h-.2z" fill-rule="evenodd"/>
<path d="M174.8 131.8l.1-.1h14.2l.1 .3-.1 .1h-14.2z" fill-rule="evenodd"/>
<path d="M188.9 122.3l.3 .1v9.6l-.1 .1-.3-.1v-9.6z" fill-rule="evenodd"/>
<path d="M174.9 122.3h14.2l.1 .3-.1 .1h-14.2l-.1-.1z" fill-rule="evenodd"/>
<path d="M185.4 127.2l4.8-.1v.2h-4.7z" fill-rule="evenodd"/>
<path d="M190.1 127.2h.1v9.4h-.1z" fill-rule="evenodd"/>
<path d="M166.7 136.5h23.5v.1h-23.4z" fill-rule="evenodd"/>
<path d="M206.4 127.2h.2l-.1 2.4h-.1z" fill-rule="evenodd"/>
<path d="M206.4 117.8h.2l-.1 2.5-.1-.1z" fill-rule="evenodd"/>
<path d="M206.4 124.8h.2l-.1 2.5h-.1z" fill-rule="evenodd"/>
<path d="M205.5 124.4l1.1 .5-1.1-.3z" fill-rule="evenodd"/>
<path d="M205.5 124.5l2-.6-1.9 .7z" fill-rule="evenodd"/>
<path d="M205.5 123.3l2 .7z" fill-rule="evenodd"/>
<path d="M205.5 123.3l2-.6-1.9 .7z" fill-rule="evenodd"/>
<path d="M205.5 122.1l2 .7-2-.5z" fill-rule="evenodd"/>
<path d="M205.5 122.2l2-.6-1.9 .7z" fill-rule="evenodd"/>
<path d="M205.5 121l2 .6z" fill-rule="evenodd"/>
<path d="M205.5 121l2-.6-1.9 .7z" fill-rule="evenodd"/>
<path d="M206.4 120.2l1.1 .1v.2l-1-.2z" fill-rule="evenodd"/>
<path d="M215.8 106.2h.1v23.4h-.1z" fill-rule="evenodd"/>
<path d="M206.5 129.5h9.4v.1h-9.4z" fill-rule="evenodd"/>
<path d="M225.1 115.5h.2l-.1 7.1h-.1z" fill-rule="evenodd"/>
<path d="M227.5 115.5h.1v4.8l-.1-.1z" fill-rule="evenodd"/>
<path d="M225.1 122.5h2.5v.1h-2.4z" fill-rule="evenodd"/>
<path d="M227.7 121.6h.2l-.3 1h-.1z" fill-rule="evenodd"/>
<path d="M228.9 121.6h.1l-.7 2z" fill-rule="evenodd"/>
<path d="M227.8 121.5l.6 2.1z" fill-rule="evenodd"/>
<path d="M230 121.6h.2l-.7 2z" fill-rule="evenodd"/>
<path d="M228.9 121.6h.1l.6 2z" fill-rule="evenodd"/>
<path d="M231.2 121.6h.2l-.7 2z" fill-rule="evenodd"/>
<path d="M230.1 121.5l.6 2.1z" fill-rule="evenodd"/>
<path d="M232.1 122.5l.2 .1-.5 1z" fill-rule="evenodd"/>
<path d="M231.2 121.5l.7 2.1z" fill-rule="evenodd"/>
<path d="M232.1 122.5h2.5v.1h-2.4z" fill-rule="evenodd"/>
<path d="M227.5 120.2l9.4-.1 .1 .1-9.5 .1z" fill-rule="evenodd"/>
<path d="M236.8 120.2h.2l-.1 2.4h-.1z" fill-rule="evenodd"/>
<path d="M234.5 122.5h2.4l.1 .1h-2.5z" fill-rule="evenodd"/>
<path d="M236.8 122.5h2.5v.1h-2.4z" fill-rule="evenodd"/>
<path d="M239.2 122.5h2.4v.1h-2.4z" fill-rule="evenodd"/>
<path d="M241.7 121.6h.2l-.2 1h-.2z" fill-rule="evenodd"/>
<path d="M242.9 121.6h.2l-.7 2z" fill-rule="evenodd"/>
<path d="M241.8 121.5l.6 2.1z" fill-rule="evenodd"/>
<path d="M244.1 121.6h.1l-.7 2z" fill-rule="evenodd"/>
<path d="M242.9 121.5l.7 2.1z" fill-rule="evenodd"/>
<path d="M245.2 121.6h.2l-.7 2z" fill-rule="evenodd"/>
<path d="M244.1 121.5l.7 2.1z" fill-rule="evenodd"/>
<path d="M246.2 122.5l.1 .1-.4 1z" fill-rule="evenodd"/>
<path d="M245.2 121.6h.2l.5 2z" fill-rule="evenodd"/>
<path d="M246.2 122.5h2.4v.1h-2.4z" fill-rule="evenodd"/>
<path d="M250.9 117.8h.1v4.8h-.2z" fill-rule="evenodd"/>
<path d="M248.5 122.5h2.5v.1h-2.5z" fill-rule="evenodd"/>
<path d="M250.8 122.5h2.5v.1h-2.4z" fill-rule="evenodd"/>
<path d="M253.2 122.5h2.4l.1 .1h-2.5z" fill-rule="evenodd"/>
<path d="M255.7 121.6h.2l-.2 1h-.2z" fill-rule="evenodd"/>
<path d="M256.9 121.6h.2l-.7 2z" fill-rule="evenodd"/>
<path d="M255.8 121.5l.6 2.1z" fill-rule="evenodd"/>
<path d="M258.1 121.6h.2l-.8 2z" fill-rule="evenodd"/>
<path d="M256.9 121.6h.2l.5 2z" fill-rule="evenodd"/>
<path d="M259.2 121.6h.2l-.7 2z" fill-rule="evenodd"/>
<path d="M258.1 121.5l.7 2.1z" fill-rule="evenodd"/>
<path d="M260.2 122.4l.1 .2-.4 1z" fill-rule="evenodd"/>
<path d="M259.3 121.5l.6 2.1z" fill-rule="evenodd"/>
<path d="M260.2 122.5h2.4l.1 .1h-2.5z" fill-rule="evenodd"/>
<path d="M264.9 115.5h.1v7.1h-.1z" fill-rule="evenodd"/>
<path d="M262.5 122.5h2.5v.1h-2.4z" fill-rule="evenodd"/>
<path d="M264.9 122.5h2.4v.1h-2.4z" fill-rule="evenodd"/>
<path d="M267.2 122.5h.1v2.4h-.1z" fill-rule="evenodd"/>
<path d="M267.2 124.8h.1v2.5h-.1z" fill-rule="evenodd"/>
<path d="M265.5 127.1h3.6v.2h-3.6z" fill-rule="evenodd"/>
<path d="M187.7 138.9h.2v2.4h-.2z" fill-rule="evenodd"/>
<path d="M185.9 141.2l3.7-.1 .1 .2-3.7 .1z" fill-rule="evenodd"/>
<circle cx="59.3" cy="80.5" r=".47"/>
<circle cx="59.3" cy="99.2" r=".46"/>
<circle cx="206.5" cy="87.5" r=".46"/>
<circle cx="213.5" cy="87.5" r=".47"/>
<circle cx="59.3" cy="113.2" r=".46"/>
<circle cx="68.7" cy="101.5" r=".47"/>
<circle cx="96.7" cy="113.2" r=".47"/>
<circle cx="96.7" cy="106.2" r=".46"/>
<circle cx="169.1" cy="117.9" r=".47"/>
<circle cx="187.8" cy="101.5" r=".47"/>
<circle cx="206.5" cy="101.5" r=".47"/>
<circle cx="206.5" cy="115.5" r=".47"/>
<circle cx="7.9" cy="122.5" r=".47"/>
<circle cx="14.9" cy="122.5" r=".47"/>
<circle cx="14.9" cy="134.2" r=".46"/>
<circle cx="21.9" cy="122.5" r=".47"/>
<circle cx="21.9" cy="134.2" r=".47"/>
<circle cx="28.9" cy="122.5" r=".47"/>
<circle cx="28.9" cy="134.2" r=".47"/>
<circle cx="45.3" cy="134.2" r=".47"/>
<circle cx="45.3" cy="122.5" r=".47"/>
<circle cx="52.3" cy="134.2" r=".47"/>
<circle cx="59.3" cy="134.2" r=".47"/>
<circle cx="96.7" cy="131.9" r=".47"/>
<circle cx="236.9" cy="122.5" r=".47"/>
<circle cx="250.9" cy="122.5" r=".47"/>
<circle cx="264.9" cy="122.5" r=".47"/>
</g>
<text font-size="3.5" x="3.9" y="211.5">5/03/2008 10:50:22p f=0.92 C:\Program Files\EAGLE-4.16r2\projects\4x4keyp\Lynx3.sch (Sheet: 1/1)</text>
<g font-size="2.3">
<text x="101.4" y="71.1">/RST</text>
<text x="103.7" y="77.4">AT-MEGA168</text>
<text x="211.2" y="75.8" transform="rotate(-90 211.2 75.8)">+5V</text>
<text x="24.3" y="82.2">IC1</text>
<text x="57" y="80.5" transform="rotate(-90 57 80.5)">+5V</text>
<text x="157.4" y="80.5">KEYP</text>
<text x="212.1" y="84" transform="rotate(-90 212.1 84)">RN1D</text>
<text x="216.6" y="84" transform="rotate(-90 216.6 84)">2k</text>
<text x="246.2" y="78.1" transform="rotate(-90 246.2 78.1)">+5V</text>
<text x="12" y="88.9" transform="rotate(-90 12 88.9)">C2</text>
<text x="16.4" y="88.9" transform="rotate(-90 16.4 88.9)">0.1uF</text>
<text x="51.7" y="86.6" transform="rotate(-90 51.7 86.6)">C4</text>
<text x="56.2" y="86.6" transform="rotate(-90 56.2 86.6)">0.1uF</text>
<text x="194.8" y="87.5">KEYP</text>
<text x="247.2" y="86.3" transform="rotate(-90 247.2 86.3)">R1</text>
<text x="251.6" y="86.3" transform="rotate(-90 251.6 86.3)">330ohm</text>
<text x="60.9" y="90.5">IC1P</text>
<text x="245.2" y="95.9" transform="rotate(-90 245.2 95.9)">HLMP6</text>
<text x="247.2" y="95.9" transform="rotate(-90 247.2 95.9)">LED1</text>
<text x="12" y="98.2" transform="rotate(-90 12 98.2)">C3</text>
<text x="16.4" y="98.2" transform="rotate(-90 16.4 98.2)">0.1uF</text>
<text x="52.4" y="99" transform="rotate(-90 52.4 99)">0.1uF</text>
<text x="56.9" y="96.1" transform="rotate(-90 56.9 96.1)">C5</text>
<text x="72.2" y="98">RS-232</text>
<text x="157.4" y="101.5">RXDU1</text>
<text x="185.5" y="99.2" transform="rotate(-90 185.5 99.2)">+5V</text>
<text x="205.1" y="98" transform="rotate(-90 205.1 98)">RN1C</text>
<text x="209.6" y="98" transform="rotate(-90 209.6 98)">2k</text>
<text x="225.2" y="101.5">1 2 3</text>
<text x="232.2" y="101.5">A</text>
<text x="10.2" y="103.8">TXDU1</text>
<text x="50" y="103.8">TXDC1</text>
<text x="94.4" y="106.2" transform="rotate(-90 94.4 106.2)">+5V</text>
<text x="157.4" y="103.8">TXDU1</text>
<text x="225.2" y="103.8">4 5 6</text>
<text x="225.2" y="106.2">7 8 9</text>
<text x="232.2" y="103.8">B</text>
<text x="232.2" y="106.2">C</text>
<text x="246.2" y="103.8">GND</text>
<text x="10.2" y="108.5">RXDU1</text>
<text x="50" y="108.5">RXDC1</text>
<text x="205.1" y="112" transform="rotate(-90 205.1 112)">RN1B</text>
<text x="209.6" y="112" transform="rotate(-90 209.6 112)">2k</text>
<text x="225.2" y="108.5">* 0 #</text>
<text x="232.2" y="108.5">D</text>
<text x="24.3" y="115.5">MAX232</text>
<text x="174.8" y="114.4" transform="rotate(-90 174.8 114.4)">R2</text>
<text x="179.2" y="114.4" transform="rotate(-90 179.2 114.4)">4.7k</text>
<text x="5.6" y="120.2" transform="rotate(-90 5.6 120.2)">+5V</text>
<text x="175" y="121.9">ISP</text>
<text x="227.2" y="125.5">RN2A</text>
<text x="229.5" y="121.1">500</text>
<text x="241.2" y="125.5">RN2B</text>
<text x="243.5" y="121.1">500</text>
<text x="255.1" y="125.5">RN2C</text>
<text x="257.5" y="121.1">500</text>
<text x="8.8" y="126.6">C6</text>
<text x="15.9" y="126.6">C7</text>
<text x="22.9" y="126.6">C8</text>
<text x="29.9" y="126.6">C9</text>
<text x="46.2" y="126.6">C1</text>
<text x="53.2" y="126.6">C10</text>
<text x="157.4" y="129.5">RD3</text>
<text x="157.4" y="131.9">RD4</text>
<text x="205.1" y="126" transform="rotate(-90 205.1 126)">RN1A</text>
<text x="209.6" y="126" transform="rotate(-90 209.6 126)">2k</text>
<text x="264.9" y="129.5">GND</text>
<text x="157.4" y="134.2">RD5</text>
<text x="208.9" y="134.2">Note: Keypad pin #'s do not match PCB</text>
<text x="18.2" y="138.1">4x 0.1uF</text>
<text x="43.9" y="138.1">2x 10uF 6V</text>
<text x="57" y="138.9">GND</text>
<text x="94.4" y="138.9">GND</text>
<text x="103.7" y="138.9">ATMEGA48/88/168-PU</text>
<text x="185.5" y="143.6">GND</text>
</g>
<g font-size="2">
<text x="100.5" y="80.2">1</text>
<text x="105.9" y="81.2">PC6(/RESET/PCINT14)</text>
<text x="130.2" y="83.5">PC1(ADC1/PCINT9)</text>
<text x="130.2" y="81.2">PC0(ADC0/PCINT8)</text>
<text x="152.6" y="82.5">24</text>
<text x="152.6" y="80.2">23</text>
<text x="21" y="84.8">1</text>
<text x="21" y="89.5">3</text>
<text x="26.4" y="85.9">C1+</text>
<text x="38.3" y="88.2">V+</text>
<text x="45.1" y="87.2">2</text>
<text x="61.3" y="85.3" transform="rotate(-90 61.3 85.3)">16</text>
<text x="129.1" y="88.2">PC3(ADC3/PCINT11)</text>
<text x="129.1" y="85.9">PC2(ADC2/PCINT10)</text>
<text x="152.6" y="89.5">27</text>
<text x="152.6" y="87.2">26</text>
<text x="152.6" y="84.8">25</text>
<text x="21" y="94.2">4</text>
<text x="26.4" y="90.5">C1-</text>
<text x="26.4" y="95.2">C2+</text>
<text x="38.8" y="92.9">V-</text>
<text x="45.1" y="91.8">6</text>
<text x="100.5" y="94.2">9</text>
<text x="105.9" y="95.2">PB6(XTAL1/TOSC1/PCINT6)</text>
<text x="124.4" y="90.5">PC4(ADC4/SDA/PCINT12)</text>
<text x="125.2" y="92.9">PC5(ADC5/SCLPCINT13)</text>
<text x="152.6" y="91.8">28</text>
<text x="21" y="98.8">5</text>
<text x="26.4" y="99.9">C2-</text>
<text x="61.3" y="96.5" transform="rotate(-90 61.3 96.5)">15</text>
<text x="70.1" y="101.2">1</text>
<text x="99.4" y="98.8">10</text>
<text x="105.9" y="99.9">PB7(XTAL2/TOSC2/PCINT7)</text>
<text x="152.6" y="101.2">2</text>
<text x="219.6" y="98.8">1</text>
<text x="219.6" y="101.2">2</text>
<text x="225" y="99.9">R1</text>
<text x="19.9" y="103.5">11</text>
<text x="19.9" y="105.9">10</text>
<text x="26.4" y="104.5">T1IN</text>
<text x="26.4" y="106.9">T2IN</text>
<text x="34.3" y="104.5">T1OUT</text>
<text x="34.3" y="106.9">T2OUT</text>
<text x="45.1" y="103.5">14</text>
<text x="45.1" y="105.9">7</text>
<text x="70.1" y="103.5">2</text>
<text x="70.1" y="105.9">3</text>
<text x="80.2" y="103.5">6</text>
<text x="80.2" y="105.9">7</text>
<text x="100.5" y="105.9">7</text>
<text x="105.9" y="106.9">VCC</text>
<text x="130.1" y="106.9">PD2(INT0/PCINT18)</text>
<text x="130.2" y="102.2">PD0(RXD/PCINT16)</text>
<text x="130.4" y="104.5">PD1(TXD/PCINT17)</text>
<text x="152.6" y="105.9">4</text>
<text x="152.6" y="103.5">3</text>
<text x="219.6" y="103.5">3</text>
<text x="219.6" y="105.9">4</text>
<text x="225" y="102.2">R2</text>
<text x="225" y="104.5">R3</text>
<text x="225" y="106.9">R4</text>
<text x="19.9" y="108.2">12</text>
<text x="21" y="110.5">9</text>
<text x="26.4" y="109.2">R1OUT</text>
<text x="26.4" y="111.5">R2OUT</text>
<text x="36.3" y="109.2">R1IN</text>
<text x="36.3" y="111.5">R2IN</text>
<text x="45.1" y="108.2">13</text>
<text x="45.1" y="110.5">8</text>
<text x="70.1" y="108.2">4</text>
<text x="70.1" y="110.5">5</text>
<text x="80.2" y="108.2">8</text>
<text x="80.2" y="110.5">9</text>
<text x="99.4" y="112.9">20</text>
<text x="105.9" y="113.9">AVCC</text>
<text x="124.1" y="109.2">PD3(INT1/OC2B/PCINT19)</text>
<text x="126.1" y="113.9">PD5(T1/OC0B/PCINT21)</text>
<text x="127.4" y="111.5">PD4(T0/XCK/PCINT20)</text>
<text x="152.6" y="112.9">11</text>
<text x="152.6" y="110.5">6</text>
<text x="152.6" y="108.2">5</text>
<text x="225.9" y="108.7" transform="rotate(-90 225.9 108.7)">C1</text>
<text x="228.2" y="108.7" transform="rotate(-90 228.2 108.7)">C2</text>
<text x="230.6" y="108.7" transform="rotate(-90 230.6 108.7)">C3</text>
<text x="232.9" y="108.7" transform="rotate(-90 232.9 108.7)">C4</text>
<text x="99.4" y="115.2">21</text>
<text x="105.9" y="116.2">AREF</text>
<text x="124" y="116.2">PD6(AIN0/OC0A/PCINT22)</text>
<text x="129.9" y="118.6">PD7(AIN1/PCINT23)</text>
<text x="152.6" y="117.5">13</text>
<text x="152.6" y="115.2">12</text>
<text x="224.9" y="114.1" transform="rotate(-90 224.9 114.1)">5</text>
<text x="227.2" y="114.1" transform="rotate(-90 227.2 114.1)">6</text>
<text x="229.6" y="114.1" transform="rotate(-90 229.6 114.1)">7</text>
<text x="231.9" y="114.1" transform="rotate(-90 231.9 114.1)">8</text>
<text x="125.2" y="123.2">PB0(ICP1/CLKO/PCINT0)</text>
<text x="130.2" y="125.6">PB1(OC1A/PCINT1)</text>
<text x="152.6" y="124.5">15</text>
<text x="152.6" y="122.2">14</text>
<text x="177.5" y="124.5">1</text>
<text x="185.3" y="124.5">2</text>
<text x="99.4" y="126.9">22</text>
<text x="100.5" y="131.6">8</text>
<text x="105.9" y="127.9">AGND</text>
<text x="124.5" y="130.2">PB3(MOSI/OC2A/PCINT3)</text>
<text x="126.9" y="127.9">PB2(SS/OC1B/PCINT2)</text>
<text x="152.6" y="131.6">18</text>
<text x="152.6" y="129.2">17</text>
<text x="152.6" y="126.9">16</text>
<text x="177.5" y="126.9">3</text>
<text x="177.5" y="129.2">5</text>
<text x="185.3" y="126.9">4</text>
<text x="185.3" y="129.2">6</text>
<text x="105.9" y="132.6">GND</text>
<text x="130.5" y="132.6">PB4(MISO/PCINT4)</text>
<text x="131.5" y="134.9">PB5(SCK/PCINT5)</text>
<text x="152.6" y="133.9">19</text>
</g>
<text font-size="1.7" x="222.9" y="94.5">KEYPAD</text>
<g font-size="1.3">
<text x="63.1" y="87.5" transform="rotate(-90 63.1 87.5)">VCC</text>
<text x="63.1" y="94.5" transform="rotate(-90 63.1 94.5)">GND</text>
</g>
</svg>
